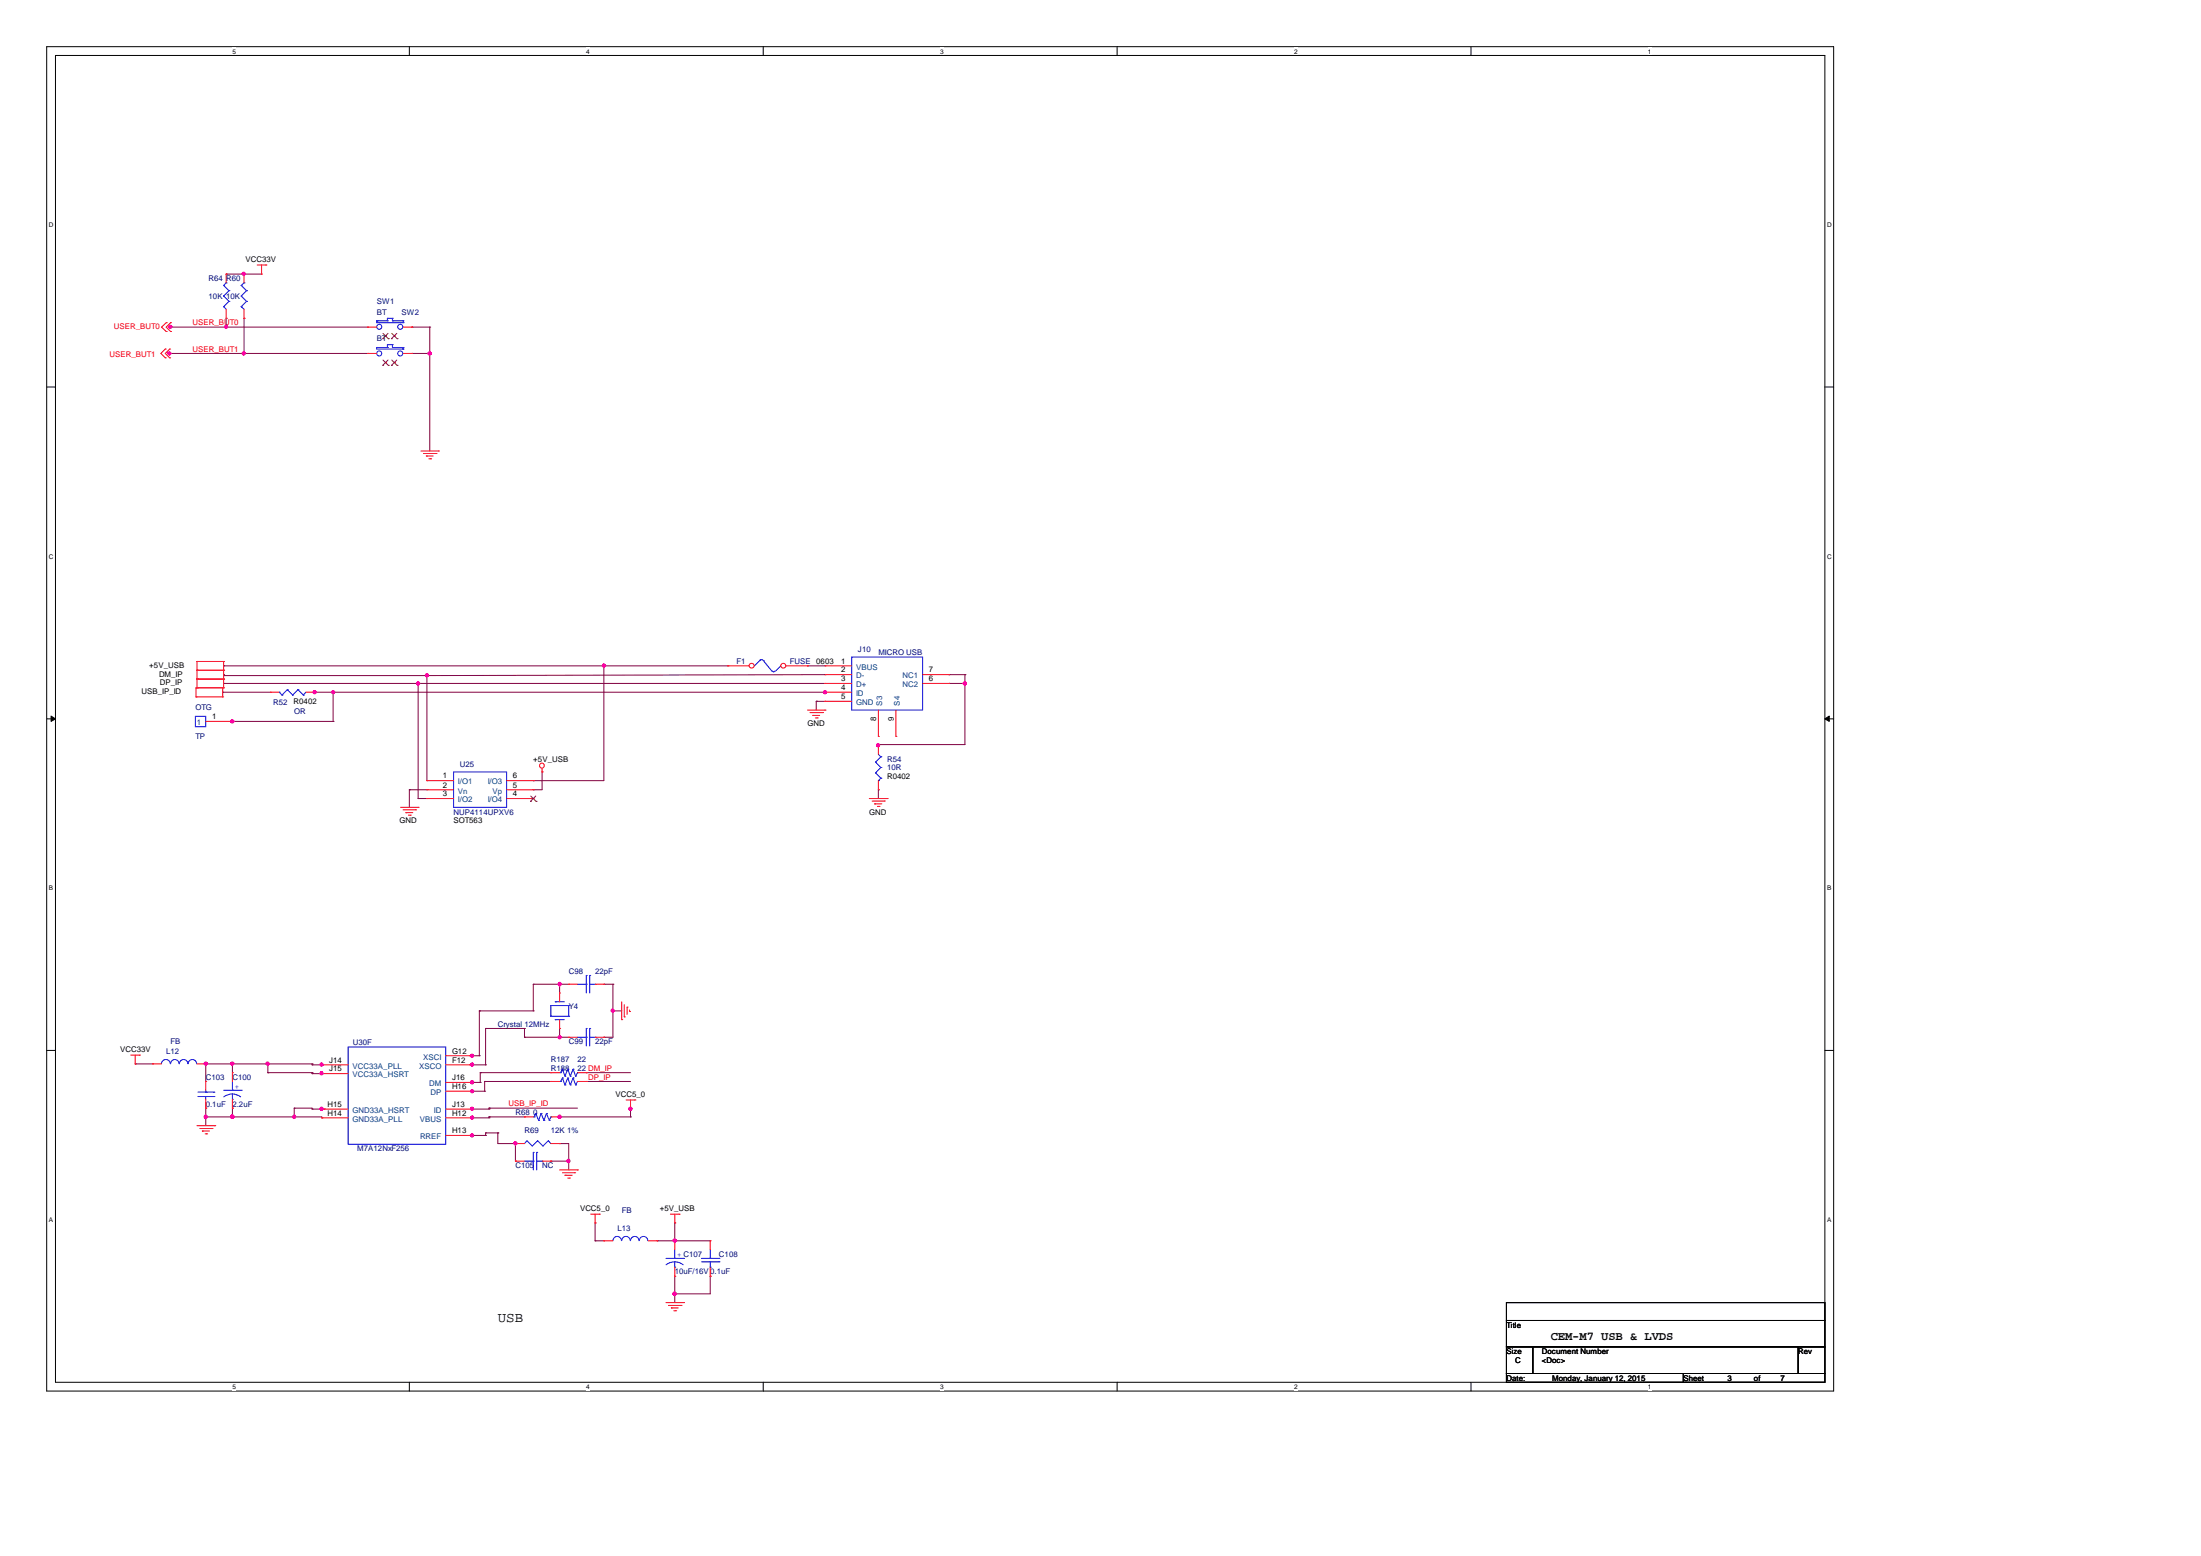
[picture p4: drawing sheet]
<svg xmlns="http://www.w3.org/2000/svg" width="297mm" height="210mm" viewBox="0 0 297 210" stroke-linecap="round" stroke-linejoin="round" font-family="sans-serif">
<path d="M6.3 6.3h241.1v181.4h-241.1zM7.5 7.5h238.7v179.1h-238.7z" fill="none" stroke="#000" stroke-width=".13"/>
<g fill="#fff">
<path d="M31.4 6.4h.4v1h-.4z"/>
<path d="M31.4 186.7h.4v1h-.4z"/>
</g>
<path d="M55.2 6.3v1.2M55.2 186.6v1.1" fill="none" stroke="#000" stroke-width=".13"/>
<g fill="#fff">
<path d="M79.1 6.4h.5v1h-.5z"/>
<path d="M79.1 186.7h.5v1h-.5z"/>
</g>
<path d="M103 6.3v1.2M103 186.6v1.1" fill="none" stroke="#000" stroke-width=".13"/>
<g fill="#fff">
<path d="M126.9 6.4h.4v1h-.4z"/>
<path d="M126.9 186.7h.4v1h-.4z"/>
</g>
<path d="M150.7 6.3v1.2M150.7 186.6v1.1" fill="none" stroke="#000" stroke-width=".13"/>
<g fill="#fff">
<path d="M174.6 6.4h.5v1h-.5z"/>
<path d="M174.6 186.7h.5v1h-.5z"/>
</g>
<path d="M198.5 6.3v1.2M198.5 186.6v1.1" fill="none" stroke="#000" stroke-width=".13"/>
<g fill="#fff">
<path d="M222.4 6.4h.4v1h-.4z"/>
<path d="M222.4 186.7h.4v1h-.4z"/>
<path d="M6.6 29.8h.6v1h-.6z"/>
<path d="M246.5 29.8h.6v1h-.6z"/>
<path d="M6.6 74.6h.6v1h-.6z"/>
<path d="M246.5 74.6h.6v1h-.6z"/>
</g>
<path d="M6.3 52.2h1.2M246.2 52.2h1.2" fill="none" stroke="#000" stroke-width=".13"/>
<g fill="#fff">
<path d="M6.6 119.4h.5v.9h-.5z"/>
<path d="M246.5 119.4h.6v.9h-.6z"/>
</g>
<path d="M6.3 97h1.2M246.2 97h1.2" fill="none" stroke="#000" stroke-width=".13"/>
<path d="M6.9 96.6l.6 .4-.6 .4zM246.2 97l.6-.4v.8z" fill="#000" stroke="#000" stroke-width=".13"/>
<g fill="#fff">
<path d="M6.6 164.1h.5v1h-.5z"/>
<path d="M246.5 164.1h.6v1h-.6z"/>
</g>
<path d="M6.3 141.8h1.2M246.2 141.8h1.2M203.3 175.8h42.9v2.4h-42.9zM203.3 178.2h42.9v3.6h-42.9zM203.3 181.8h3.5v3.6h-3.5zM203.3 185.4h23.9v1.2h-23.9zM206.8 181.8h35.8v3.6h-35.8zM227.2 185.4h19v1.2h-19zM242.6 181.8h3.6v3.6h-3.6z" fill="none" stroke="#000" stroke-width=".13"/>
<g fill="none" stroke="#800040" stroke-width=".13">
<path d="M30.5 37h.1M30.5 37h4.8M32.9 37h.1M22.6 47.7h.1M22.6 47.7h27M22.9 47.7h.1M22.9 44.1h.1M22.9 44.1h26.7M23 44.1h.1M30.5 44.1h.1M30.5 43h.1M30.5 43v1.1"/>
<path d="M32.9 47.7h.1M32.9 43h.1M32.9 43v4.7M55.6 44.1h.1M55.6 47.7h.1M55.6 44.1h2.4M55.6 47.7h2.4M58 44.1h.1M58 47.7h.1M58 44.1v16.8M30 93.4h.1M30 93.4h6.5"/>
<path d="M30.2 91.1h.1M30.2 92.2h.1M30.2 91.2h.1M30.2 89.9h.1M30.2 92.2h81.1M30.2 91.1v.1M30.2 89.9h68M30.2 91.2h27.4M31 97.4h14M31.4 97.4h.1M42.2 93.4h.1M42.2 93.4h69.3"/>
<path d="M42.5 93.4h.1M45 93.4h.1M45 97.4h.1M45 93.4v4M56.4 92.2h.1M56.4 92.2v15.6M57.6 91.2h.1M57.6 91.2v14.2M81.5 89.9h.1M81.5 89.9v15.5h-9.5M109 89.9h.1M109 89.9h2.3"/>
<path d="M110.1 94.6h.1M110.1 94.6v1.2M110.1 94.6h1.2M111.3 93.4h.1M111.3 91.1h.1M111.3 91.1l-53.7 .1M128.1 91.1h.1M128.1 92.2h.1M128.1 91.1h2.1M128.1 92.2h2.1M130.2 92.2h.1M130.2 91.1h.1"/>
<path d="M130.2 91.1v9.4h-11.7M55.2 106.6h.1M55.2 106.6v2.4M55.2 106.6h2.4M56.4 107.8h.1M56.4 107.8h1.2M72 105.4h.1M72 106.6h.1M73.1 104.2h.1M73.1 104.2v2.4h-1.1M118.5 100.6h.1M118.5 100.5h.1"/>
<path d="M118.5 106.6h.1M118.5 100.5v.2M118.5 106.6v1.2M64.7 136.4h.1M64.7 136.4h7.3M64.7 136.4v6.1M65.5 138.8h.1M65.5 138.8h5.3M65.5 138.8v4.9M70.8 140h.1M70.8 138.8h.1M70.8 140h5.9"/>
<path d="M70.8 138.8v1.2M72 136.4h.1M72 132.8h.1M72 132.8h4.7M72 132.8v3.6M75.5 140h.1M75.5 138.8h.1M75.5 132.8h.1M75.5 132.8v1.2M75.5 138.8v1.2M81.5 132.8h.1M81.5 140h.1"/>
<path d="M81.5 132.8h1.2M82.7 132.8h.1M82.7 136.4h.1M82.7 132.8v7.2h-1.2M82.7 136.4h1.2M18.2 143.6h.1M18.2 143.6h2.4M27.8 143.6h.1M27.8 149.6h.1M27.8 150.7h.1M27.8 150.7h15.6v.2M27.8 143.6h14.3"/>
<path d="M27.8 143.6v2.4M27.8 149.6v2.3M31.4 143.6h.1M31.4 149.6h.1M31.4 150.7h.1M31.4 143.6v1.2M31.4 149.6v1.1M36.1 144.8h.1M36.1 143.6h.1M36.1 143.6v1.2M36.1 144.8h6M39.7 150.7h.1"/>
<path d="M39.7 149.6h.1M39.7 149.6h2.4v.1M39.7 149.6v1.1M42.1 149.7h.1M42.1 143.6h.1M42.1 143.7h.1M42.1 144.8h.1M42.1 144.9h.1M42.1 143.6v.1M42.1 144.8v.1M42.1 149.7h1.7M42.1 143.7h1.5"/>
<path d="M42.1 144.9h1.5M43.4 149.7h.1M43.4 150.9h.1M43.4 143.7h.1M43.4 144.9h.1M43.8 149.7h.1M63.4 143.7h2.1M63.4 142.5h1.3M63.4 153.2h2.1M63.5 149.7h2.5M63.5 146.1h1.3M63.5 147.3h1.9"/>
<path d="M63.5 150.9h2.5M63.7 142.5h.1M63.7 143.7h.1M63.7 146.1h.1M63.7 147.3h.1M63.7 149.7h.1M63.7 150.9h.1M63.7 153.2h.1M64.7 142.5h.1M64.8 144.8h.1M64.8 146.1h.1M64.8 144.8h9.5"/>
<path d="M64.8 144.8v1.3M65.4 146h.1M65.4 147.3h.1M65.4 146h8.9M65.4 146v1.3M65.5 143.7h.1M65.5 153.2h.1M65.5 152.9h.1M65.5 152.9v.3M65.5 152.9h1.7M66 149.6h.1M66 150.7h.1"/>
<path d="M66 149.7h.1M66 150.9h.1M66 149.6h11.9M66 150.7h4.8M66 149.6v.1M66 150.7v.2M67.2 152.9h.1M67.2 152.9v1.4h2.3M69.5 156.7h.1M69.5 154.3h.1M69.5 154.3v2.4M74.3 156.7h.1"/>
<path d="M74.3 156.7h2.4M75.4 150.7h9.7M75.5 154.3h.1M75.5 150.7h.1M75.5 154.3h1.2v3.6M76.7 156.7h.1M79.1 144.8h.1M79.1 146h.1M79.1 144.8h6M79.1 146h6M85.1 150.7h.1M85.1 149.7h.1"/>
<path d="M85.1 149.6h.1M85.1 149.6v1.1M80.3 167.5h.1M80.3 165h.1M80.3 167.5h1.2M80.3 165v2.5M88.7 167.5h.1M88.7 167.5h7.1M91.1 172.2h.1M91.1 174.6h.1M91.1 167.5h.1M91.1 165h.1"/>
<path d="M91.1 165v2.5M91.1 172.2v3.6M95.8 172.2h.1M95.8 172.2v2.4h-4.7"/>
</g>
<g fill="#f0f" stroke="#f0f" stroke-width=".13">
<circle cx="36.1" cy="143.5" r=".21"/>
<circle cx="31.4" cy="143.6" r=".22"/>
<circle cx="27.8" cy="143.5" r=".21"/>
<circle cx="82.7" cy="136.4" r=".21"/>
<circle cx="75.5" cy="140" r=".21"/>
<circle cx="39.7" cy="150.7" r=".22"/>
<circle cx="31.3" cy="150.7" r=".23"/>
<circle cx="27.8" cy="150.7" r=".22"/>
<circle cx="76.7" cy="156.7" r=".22"/>
<circle cx="69.5" cy="154.3" r=".21"/>
<circle cx="91" cy="174.6" r=".23"/>
<circle cx="91" cy="167.4" r=".22"/>
<circle cx="75.5" cy="132.8" r=".22"/>
<circle cx="32.9" cy="36.9" r=".21"/>
<circle cx="32.9" cy="47.7" r=".21"/>
<circle cx="30.5" cy="44.1" r=".21"/>
<circle cx="23" cy="44.1" r=".21"/>
<circle cx="22.9" cy="47.7" r=".21"/>
<circle cx="58" cy="47.7" r=".22"/>
<circle cx="43.4" cy="149.6" r=".21"/>
<circle cx="43.4" cy="143.7" r=".21"/>
<circle cx="43.4" cy="144.9" r=".21"/>
<circle cx="63.7" cy="142.5" r=".21"/>
<circle cx="63.7" cy="143.7" r=".21"/>
<circle cx="63.7" cy="146.1" r=".22"/>
<circle cx="63.7" cy="147.3" r=".21"/>
<circle cx="63.7" cy="149.6" r=".21"/>
<circle cx="63.7" cy="150.8" r=".21"/>
<circle cx="63.7" cy="153.2" r=".21"/>
<circle cx="118.5" cy="100.6" r=".21"/>
<circle cx="130.2" cy="92.2" r=".22"/>
<circle cx="111.3" cy="93.4" r=".21"/>
<circle cx="81.5" cy="89.8" r=".21"/>
<circle cx="57.6" cy="91.1" r=".21"/>
<circle cx="56.4" cy="92.2" r=".21"/>
<circle cx="31.4" cy="97.4" r=".22"/>
<circle cx="42.5" cy="93.4" r=".21"/>
<circle cx="45" cy="93.4" r=".21"/>
<circle cx="75.5" cy="150.7" r=".22"/>
<circle cx="85.1" cy="149.7" r=".22"/>
</g>
<g fill="none" stroke="#f00" stroke-width=".13">
<path d="M30.5 37h.1M30.5 37v1.2M34.7 35.8h1.2M35.3 37h.1M35.3 35.8v1.2M35.9 35.8h.1M22.3 47.1h.1M22.3 48.3h.1M22.3 47.1l-.6 .6 .6 .6M22.4 43.6h.1M22.4 44.7h.1M22.4 43.6l-.6 .5 .6 .6"/>
<path d="M22.9 47.1h.1M22.9 48.3h.1M22.9 47.1l-.6 .6 .6 .6M23 43.6h.1M23 44.7h.1M23 43.6l-.6 .5 .6 .6M30.5 43h.1M30.5 41.7v1.3M49.6 47.7h.1M49.6 47.7h1.2M52 48.9h.1M53.2 48.9h.1"/>
<path d="M54.4 47.7h1.2M55.6 47.7h.1M56.8 60.9h2.4M57.1 61.2h1.7M57.5 61.5h.1M57.5 61.5h1M57.9 61.9h.2M58.1 61.9h.1M58.8 61.2h.1M59.2 60.9h.1M26.5 94.1h.1M26.5 92.8h.1"/>
<path d="M26.5 94.1h3.5M26.5 92.8v1.3M26.5 92.8h3.7M26.6 90.5h.1M26.6 89.3h.1M26.6 91.6h.1M26.6 92.8h.1M26.6 90.5h3.6M26.6 89.3v3.5M26.6 89.3h3.6M26.6 91.6h3.6M27.8 97.4h3.6"/>
<path d="M30 92.8h.1M30 94.1h.1M30 92.8v1.3M30.2 89.3h.1M30.2 90.5h.1M30.2 91.6h.1M30.2 92.8h.1M30.2 89.3v3.5M31.4 97.4h.1M36.5 93.4h.1M36.5 93.4h1.2M41.3 93.4h1.2"/>
<path d="M42.5 93.4h.1M109 95.8h2.3M109.3 96.2h1.7M109.7 96.6h.1M109.7 96.6h.9M110 96.9h.3M110.3 96.9h.1M111 96.2h.1M111.3 95.8h.1M111.3 89.9h.1M111.3 91.1h.1M111.3 92.2h.1"/>
<path d="M111.3 93.4h.1M111.3 94.6h.1M111.3 89.9h3.6M111.3 91.1h3.6M111.3 92.2h3.6M111.3 93.4h3.6M111.3 94.6h3.6M118.5 99.4h.1M118.5 95.8v3.6M120.9 99.4h.1M120.9 95.8v3.6M124.5 91.1h3.6"/>
<path d="M124.5 92.2h3.6M128.1 92.2h.1M128.1 91.1h.1M54.1 109h2.3M54.4 109.3h1.7M54.8 109.7h.1M54.8 109.7h.9M55.1 110h.3M55.4 110h.1M56.1 109.3h.1M56.4 109h.1M57.6 105.4h.1"/>
<path d="M57.6 106.6h.1M57.6 107.8h.1M57.6 107.8h3.6M57.6 105.4h3.6M57.6 106.6h3.6M68.4 107.8h3.6M68.4 105.4h3.6M68.4 106.6h3.6M72 107.8h.1M72 106.6h.1M72 105.4h.1M73.1 104.2h.1"/>
<path d="M73.1 103.7v.5M117.3 107.8h2.4M117.7 108.1h1.6M118 108.5h.1M118 108.5h1M118.4 108.8h.2M118.6 108.8h.1M119.3 108.1h.1M119.7 107.8h.1M76.7 140h.1M76.7 140h1.2M80.3 140h1.2"/>
<path d="M81.5 140h.1M83.9 137.6h.1M83.9 135.2v2.4M84.2 137.2h.1M84.2 135.6v1.6M84.6 135.9h.1M84.6 135.9v1M85 136.5h.1M85 136.3v.2M17.6 142.4h1.2M18.2 143.6h.1M18.2 142.4v1.2"/>
<path d="M18.8 142.4h.1M20.6 143.6h.1M20.6 143.6h1.2M26.6 151.9h2.4M26.6 143.6h1.2M27 152.3h1.6M27.3 152.6h.1M27.3 152.6h1M27.7 153h.2M27.8 143.6h.1M27.8 146h.1M27.8 149.6h.1"/>
<path d="M27.8 146v1.1M27.8 148.4v1.2M27.9 153h.1M28.6 152.3h.1M29 151.9h.1M43.4 143.7h.1M43.4 144.9h.1M43.4 149.7h.1M43.4 150.9h.1M43.4 143.7h3.6M43.4 144.9h3.6M43.4 149.7h3.6"/>
<path d="M43.4 150.9h3.6M60.1 143.7h3.6M60.1 149.7h3.6M60.1 150.9h3.6M60.1 142.5h3.6M60.1 146.1h3.6M60.1 147.3h3.6M60.1 153.2h3.6M63.7 142.5h.1M63.7 143.7h.1M63.7 146.1h.1M63.7 147.3h.1"/>
<path d="M63.7 153.2h.1M63.7 149.7h.1M63.7 150.9h.1M69.5 156.7h.1M69.5 156.7h1.3M73.1 156.7h1.2M74.3 144.8h.1M74.3 146h.1M74.3 156.7h.1M74.3 144.8h1.2M74.3 146h1.2M75.5 157.9h2.4"/>
<path d="M75.9 158.3h1.6M76.2 158.6h.1M76.2 158.6h1M76.6 159h.2M76.8 159h.1M77.5 158.3h.1M77.9 157.9h.1M77.9 144.8h1.2M77.9 146h1.2M79.1 144.8h.1M79.1 146h.1M84.5 148.5h1.2"/>
<path d="M85.1 149.7h.1M85.1 148.5v1.2M85.7 148.5h.1M79.7 163.9h1.2M80.3 165h.1M80.3 163.9v1.1M80.9 163.9h.1M81.5 167.5h.1M81.5 167.5h1.2M87.5 167.5h1.2M88.7 167.5h.1M89.9 175.8h2.3"/>
<path d="M90.2 176.2h1.7M90.5 163.9h1.1M90.6 176.5h.1M90.6 176.5h.9M90.9 176.9h.3M91.1 165h.1M91.1 163.9v1.1M91.2 176.9h.1M91.6 163.9h.1M91.9 176.2h.1M92.2 175.8h.1M95.8 167.5h.1"/>
<path d="M95.8 172.2h.1M95.8 167.5v1.1M95.8 171v1.2"/>
<circle cx="73.1" cy="103.3" r=".33"/>
</g>
<g fill="none" stroke="#00f" stroke-width=".13">
<path d="M30.2 40h.1M30.2 38.5h.1M30.2 40l.7 .7M30.2 38.5l.7 .7M30.5 38.2h.1M30.5 38.2l-.3 .3M30.9 39.2h.1M30.9 39.2l-.7 .8M30.2 41.4h.1M30.2 41.4l.3 .3M30.9 40.7h.1M30.9 40.7l-.7 .7"/>
<path d="M50.8 46.9h.1M50.8 46.9v.2h3.6M50.8 46.9h1.5M52.3 46.5h.1M52.3 46.9h.1M52.3 46.5h.7M52.3 46.5v.4M53 46.9h.1M53 46.5h.1M53 46.9h1.4M53 46.5v.4M54.4 47.1h.1"/>
<path d="M54.4 46.9h.1M54.4 46.9v.2M26.4 96.7h1.4v1.4h-1.4zM37.7 93.4h.1M37.7 93.4l.3 .4M38 93.8h.1M38.8 93.1h.1M38.8 93.1l.7 .7M38.8 93.1l-.8 .7M39.5 93.8h.1M40.2 93.1h.1M40.2 93.1l.7 .7"/>
<path d="M40.2 93.1l-.7 .7M40.9 93.8h.1M41.3 93.4l-.4 .4M102.5 89.1l.2-.1 .3 .1M102.5 89.1h.1M102.5 89.1l-.7 .8M103 89.1h.1M103 89.1l1.2 1.5M104.2 90.5l.2 .2 .2-.2M105.4 89.9h.1M105.4 89.9l-.8 .7M114.9 88.7h9.6v7.1h-9.6z"/>
<path d="M61.2 104.2h7.2v4.8h-7.2zM77.9 140h1.2M79.1 138.8h.1M79.1 140h.1M79.1 138.8v2.4M79.6 138.8h.1M79.6 140h.7M79.6 138.8v2.4M80.3 140h.1M21.8 143.6a.59 .59 0 0 1 .6-.6 .59 .59 0 0 1 .6 .6M23 143.6a.57 .57 0 0 1 .6-.6 .57 .57 0 0 1 .6 .6M24.2 143.6a.57 .57 0 0 1 .6-.6 .57 .57 0 0 1 .5 .6"/>
<path d="M25.4 143.6a.57 .57 0 0 1 .6-.6 .57 .57 0 0 1 .5 .6M26.7 148h2.2M26.7 147.4h2.2M27.8 147.4h.1M27.8 148h.1M27.8 147.1v.3M27.8 148v.4M28.9 148h.1M28.9 147.4h.1M47 141.3h13.1v13.1h-13.1zM70.8 156.7h1.2M72 155.5h.1"/>
<path d="M72 156.7h.1M72 155.5v2.4M72.4 155.5h.1M72.4 156.7h.7M72.4 155.5v2.4M73.1 156.7h.1M75.5 144.8h.1M75.5 146h.1M75.6 144.8h.1M75.6 146h.1M75.9 144.3h.1M75.9 145.5h.1"/>
<path d="M75.9 144.3l-.3 .5M75.9 144.3l.3 .9M75.9 145.5l-.3 .5M75.9 145.5l.3 .9M76.2 145.2h.1M76.2 146.4h.1M76.6 144.3h.1M76.6 145.5h.1M76.6 144.3l-.4 .9M76.6 144.3l.4 .9M76.6 145.5l-.4 .9M76.6 145.5l.4 .9"/>
<path d="M77 145.2h.1M77 146.4h.1M77.3 144.3h.1M77.3 145.5h.1M77.3 144.3l-.3 .9M77.3 144.3l.4 .9M77.3 145.5l-.3 .9M77.3 145.5l.4 .9M77.7 145.2h.1M77.7 146.4h.1M77.9 144.8h.1M77.9 146h.1"/>
<path d="M77.9 144.8l-.2 .4M77.9 146l-.2 .4M82.7 167.4a.57 .57 0 0 1 .6-.5 .57 .57 0 0 1 .6 .5M83.9 167.4a.57 .57 0 0 1 .6-.5 .57 .57 0 0 1 .5 .5M85.1 167.4a.57 .57 0 0 1 .6-.5 .57 .57 0 0 1 .5 .5M86.3 167.4a.57 .57 0 0 1 .5-.5 .57 .57 0 0 1 .6 .5M94.6 169.8h2.4M94.6 170.3h2.4M95.8 171h.1M95.8 169.8h.1M95.8 168.6v1.2M95.8 170.3v.7"/>
<path d="M97 169.8h.1M97 170.3h.1"/>
<circle cx="51.2" cy="47.7" r=".34"/>
<circle cx="54" cy="47.7" r=".34"/>
</g>
<path d="M51.6 49.3h.1M51.7 48.6l.7 .7M52.4 48.6l-.8 .7M52.4 49.3h.1M52.8 49.3h.1M52.9 48.6l.7 .7M53.5 48.6l-.7 .7M53.6 49.3h.1M71.6 108.2h.1M71.6 107.4l.7 .8M72.3 107.4l-.7 .8M72.3 108.2h.1" fill="none" stroke="#804000" stroke-width=".13"/>
<circle cx="101.4" cy="89.8" r=".33" fill="#fff" stroke="#f00" stroke-width=".13"/>
<path d="M98.2 89.9h.1M98.2 89.9h2.9" fill="none" stroke="#f00" stroke-width=".13"/>
<circle cx="105.7" cy="89.8" r=".33" fill="#fff" stroke="#f00" stroke-width=".13"/>
<g fill="none" stroke="#f00" stroke-width=".13">
<path d="M32.9 37h.1M32.9 37v1.2M32.9 43h.1M32.9 41.7v1.3M49.6 44.1h.1M49.6 44.1h1.2M52 45.3h.1M53.2 45.3h.1M54.4 44.1h1.2M55.6 44.1h.1M106.1 89.9h2.9M109 89.9h.1"/>
<path d="M118.5 100.6h.1M118.5 106.6h.1M118.5 100.6v1.2M118.5 105.4v1.2M75.5 138.8h.1M75.5 134h.1M75.5 134v1.2M75.5 137.6v1.2M76.7 132.8h.1M76.7 132.8h1.2M80.3 132.8h1.2M81.5 132.8h.1"/>
<path d="M31.4 144.8h.1M31.4 149.6h.1M31.4 144.8v1.2M31.4 148.4v1.2M69.5 154.3h.1M69.5 154.3h1.3M70.8 150.7h.1M70.8 150.7h1.2M74.3 150.7h1.2M74.3 154.3h1.2M75.5 150.7h.1M75.5 154.3h.1"/>
<path d="M91.1 167.5h.1M91.1 172.2h.1M91.1 167.5v1.1M91.1 171v1.2"/>
</g>
<g fill="none" stroke="#00f" stroke-width=".13">
<path d="M32.5 40h.1M32.5 38.5h.1M32.5 40l.8 .7M32.5 38.5l.8 .7M32.9 38.2h.1M32.9 38.2l-.4 .3M33.3 39.2h.1M33.3 39.2l-.8 .8M32.5 41.4h.1M32.5 41.4l.4 .3M33.3 40.7h.1M33.3 40.7l-.8 .7"/>
<path d="M50.8 43.3h.1M50.8 43.3v.3h3.6M50.8 43.3h1.5M52.3 43h.1M52.3 43.3h.1M52.3 43h.7M52.3 43v.3M53 43.3h.1M53 43h.1M53 43.3h1.4M53 43v.3M54.4 43.6h.1"/>
<path d="M54.4 43.3h.1M54.4 43.3v.3M118.1 102.9h.1M118.1 104.3h.1M118.1 102.9l.8 .7M118.1 104.3l.8 .7M118.5 105.4h.1M118.5 101.8l.4 .3M118.9 102.1h.1M118.9 103.6h.1M118.9 105h.1M118.9 102.1l-.8 .8"/>
<path d="M118.9 103.6l-.8 .7M118.9 105l-.4 .4M74.3 137.2h.1M74.3 135.7h.1M74.3 137.2h2.4M74.3 135.7v1.5M74.3 135.7h2.4M74.9 137.6h.1M74.9 135.2h.1M74.9 137.6h1.2M74.9 135.2h1.2M76.7 135.7h.1"/>
<path d="M76.7 137.2h.1M76.7 135.7v1.5M77.9 132.8h1.2M79.1 131.6h.1M79.1 132.8h.1M79.1 131.6v2.4M79.6 131.6h.1M79.6 132.8h.7M79.6 131.6v2.4M80.3 132.8h.1M30.2 147.1h2.3M30.2 148a1.89 1.89 0 0 1 2.3 0"/>
<path d="M31.4 148.4h.1M31.4 147.1h.1M31.4 146v1.1M31.4 147.7v.7M32.5 147.1h.1M70.8 154.3l.3-.3 .7 .7 .8-.7 .7 .7 .7-.7 .3 .3M72 150.7h.1M72.1 150.7h.1M72.3 150.3h.1M72.3 150.3l-.2 .4M72.3 150.3l.4 .9M72.7 151.2h.1"/>
<path d="M73 150.3h.1M73 150.3l-.3 .9M73 150.3l.4 .9M73.4 151.2h.1M73.7 150.3h.1M73.7 150.3l-.3 .9M73.7 150.3l.4 .9M74.1 151.2h.1M74.3 150.7h.1M74.3 150.7l-.2 .5M89.9 169.8h2.3M89.9 170.7a1.87 1.87 0 0 1 2.3 0"/>
<path d="M91.1 171h.1M91.1 169.8h.1M91.1 168.6v1.2M91.1 170.3v.7M92.2 169.8h.1"/>
<circle cx="51.2" cy="44.1" r=".34"/>
<circle cx="54" cy="44.1" r=".34"/>
</g>
<path d="M51.6 45.7h.1M51.7 45l.7 .7M52.4 45l-.8 .7M52.4 45.7h.1M52.8 45.7h.1M52.9 45l.7 .7M53.5 45l-.7 .7M53.6 45.7h.1" fill="none" stroke="#804000" stroke-width=".13"/>
<g fill="#f0f" stroke="#f0f" stroke-width=".13">
<circle cx="36.1" cy="143.5" r=".21"/>
<circle cx="31.4" cy="143.6" r=".22"/>
<circle cx="27.8" cy="143.5" r=".21"/>
<circle cx="82.7" cy="136.4" r=".21"/>
<circle cx="75.5" cy="140" r=".21"/>
<circle cx="39.7" cy="150.7" r=".22"/>
<circle cx="31.3" cy="150.7" r=".23"/>
<circle cx="27.8" cy="150.7" r=".22"/>
<circle cx="76.7" cy="156.7" r=".22"/>
<circle cx="69.5" cy="154.3" r=".21"/>
<circle cx="91" cy="174.6" r=".23"/>
<circle cx="91" cy="167.4" r=".22"/>
<circle cx="75.5" cy="132.8" r=".22"/>
<circle cx="32.9" cy="36.9" r=".21"/>
<circle cx="32.9" cy="47.7" r=".21"/>
<circle cx="30.5" cy="44.1" r=".21"/>
<circle cx="23" cy="44.1" r=".21"/>
<circle cx="22.9" cy="47.7" r=".21"/>
<circle cx="58" cy="47.7" r=".22"/>
<circle cx="43.4" cy="149.6" r=".21"/>
<circle cx="43.4" cy="143.7" r=".21"/>
<circle cx="43.4" cy="144.9" r=".21"/>
<circle cx="63.7" cy="142.5" r=".21"/>
<circle cx="63.7" cy="143.7" r=".21"/>
<circle cx="63.7" cy="146.1" r=".22"/>
<circle cx="63.7" cy="147.3" r=".21"/>
<circle cx="63.7" cy="149.6" r=".21"/>
<circle cx="63.7" cy="150.8" r=".21"/>
<circle cx="63.7" cy="153.2" r=".21"/>
<circle cx="118.5" cy="100.6" r=".21"/>
<circle cx="130.2" cy="92.2" r=".22"/>
<circle cx="111.3" cy="93.4" r=".21"/>
<circle cx="81.5" cy="89.8" r=".21"/>
<circle cx="57.6" cy="91.1" r=".21"/>
<circle cx="56.4" cy="92.2" r=".21"/>
<circle cx="31.4" cy="97.4" r=".22"/>
<circle cx="42.5" cy="93.4" r=".21"/>
<circle cx="45" cy="93.4" r=".21"/>
<circle cx="75.5" cy="150.7" r=".22"/>
<circle cx="85.1" cy="149.7" r=".22"/>
</g>
<text font-size="1.9" x="67.2" y="178.5">USB</text>
<text font-size="1.7" x="209.2" y="180.8">CEM-M7 USB &amp; LVDS</text>
<g font-size="1.1">
<text x="33.1" y="35.3">VCC33V</text>
<text x="113.5" y="89.6">1</text>
<text x="19.1" y="93.7">USB_IP_ID</text>
<text x="20.1" y="90.1">+5V_USB</text>
<text x="21.5" y="91.3">DM_IP</text>
<text x="21.6" y="92.5">DP_IP</text>
<text x="39.6" y="95">R0402</text>
<text x="113.5" y="90.8">2</text>
<text x="113.5" y="91.9">3</text>
<text x="113.5" y="93.1">4</text>
<text x="113.5" y="94.4">5</text>
<text x="125.3" y="91.9">6</text>
<text x="125.3" y="90.8">7</text>
<text x="28.6" y="97.1">1</text>
<text x="109" y="98">GND</text>
<text x="118.2" y="97.3" transform="rotate(-90 118.2 97.3)">8</text>
<text x="120.6" y="97.3" transform="rotate(-90 120.6 97.3)">9</text>
<text x="59.8" y="105.1">1</text>
<text x="59.8" y="106.3">2</text>
<text x="59.8" y="107.5">3</text>
<text x="69.2" y="107.5">4</text>
<text x="69.2" y="106.3">5</text>
<text x="69.2" y="105.1">6</text>
<text x="72" y="102.8">+5V_USB</text>
<text x="119.7" y="105.1">R0402</text>
<text x="53.9" y="111.1">GND</text>
<text x="61.2" y="111.1">SOT563</text>
<text x="117.3" y="109.9">GND</text>
<text x="16.2" y="141.9">VCC33V</text>
<text x="44.4" y="143.4">J14</text>
<text x="61" y="142.2">G12</text>
<text x="61" y="143.4">F12</text>
<text x="44.2" y="149.4">H15</text>
<text x="44.4" y="144.6">J15</text>
<text x="61" y="145.8">J16</text>
<text x="61" y="147">H16</text>
<text x="61" y="149.4">J13</text>
<text x="83.1" y="148">VCC5_0</text>
<text x="44.2" y="150.6">H14</text>
<text x="61" y="152.9">H13</text>
<text x="61" y="150.6">H12</text>
<text x="78.3" y="163.4">VCC5_0</text>
<text x="89" y="163.4">+5V_USB</text>
<text x="203.3" y="179.2">Title</text>
<text x="203.3" y="182.7">Size</text>
<text x="204.5" y="183.9">C</text>
<text x="208.1" y="182.7">Document Number</text>
<text x="208.1" y="183.9">&lt;Doc&gt;</text>
<text x="242.6" y="182.7">Rev</text>
<text x="203.3" y="186.3">Date:</text>
<text x="209.5" y="186.3">Monday, January 12, 2015</text>
<text x="227.2" y="186.3">Sheet</text>
<text x="233.1" y="186.3">3</text>
<text x="236.7" y="186.3">of</text>
<text x="240.3" y="186.3">7</text>
</g>
<g font-size="1.1" fill="#000080">
<text x="28.1" y="38">R64 R60</text>
<text x="28.1" y="40.3">10K 10K</text>
<text x="50.8" y="41.1">SW1</text>
<text x="50.8" y="46.1">BT</text>
<text x="50.8" y="42.5">BT</text>
<text x="54.2" y="42.5">SW2</text>
<text x="99.4" y="89.7">F1</text>
<text x="106.6" y="89.7">FUSE 0603</text>
<text x="115.8" y="88">J10</text>
<text x="118.5" y="88.4">MICRO USB</text>
<text x="26.4" y="95.8">OTG</text>
<text x="36.9" y="95.1">R52</text>
<text x="26.4" y="99.8">TP</text>
<text x="39.7" y="96.3">OR</text>
<text x="62.1" y="103.5">U25</text>
<text x="119.7" y="102.8">R54</text>
<text x="119.7" y="104">10R</text>
<text x="61.2" y="109.9">NUP4114UPXV6</text>
<text x="76.7" y="131.4">C98</text>
<text x="80.3" y="131.4">22pF</text>
<text x="76.7" y="136.2">Y4</text>
<text x="22.4" y="142.3">L12</text>
<text x="23" y="141">FB</text>
<text x="47.6" y="141.1">U30F</text>
<text x="67.2" y="138.6">Crystal 12MHz</text>
<text x="74.3" y="143.4">R187</text>
<text x="76.7" y="141">C99</text>
<text x="77.9" y="143.4">22</text>
<text x="80.3" y="141">22pF</text>
<text x="27.8" y="145.7">C103</text>
<text x="27.8" y="149.3">0.1uF</text>
<text x="31.4" y="145.7">C100</text>
<text x="31.4" y="149.3">2.2uF</text>
<text x="74.3" y="144.6">R188</text>
<text x="77.9" y="144.6">22 DM_IP</text>
<text x="48.2" y="155.4">M7A12NxF256</text>
<text x="69.5" y="150.5">R68</text>
<text x="70.8" y="152.9">R69</text>
<text x="72" y="150.5">0</text>
<text x="74.3" y="152.9">12K 1%</text>
<text x="69.5" y="157.7">C105</text>
<text x="73.1" y="157.7">NC</text>
<text x="83.3" y="166.2">L13</text>
<text x="83.9" y="163.7">FB</text>
<text x="91.1" y="172">10uF/16V 0.1uF</text>
<text x="97" y="169.6">C108</text>
</g>
<g font-size="1.1" fill="#f00">
<text x="15.4" y="44.4">USER_BUT0</text>
<text x="26" y="43.9">USER_BUT0</text>
<text x="26" y="47.4">USER_BUT1</text>
<text x="14.8" y="48.2">USER_BUT1</text>
<text x="68.6" y="149.3">USB_IP_ID</text>
<text x="79.4" y="145.7">DP_IP</text>
</g>
<g font-size="1.1" fill="#004080">
<text x="115.5" y="90.4">VBUS</text>
<text x="115.5" y="91.6">D-</text>
<text x="115.5" y="92.7">D+</text>
<text x="115.5" y="93.9">ID</text>
<text x="115.5" y="95.2">GND</text>
<text x="119" y="95.2" transform="rotate(-90 119 95.2)">S3</text>
<text x="121.4" y="95.2" transform="rotate(-90 121.4 95.2)">S4</text>
<text x="121.8" y="92.7">NC2</text>
<text x="121.8" y="91.6">NC1</text>
<text x="26.6" y="97.9">1</text>
<text x="61.8" y="105.9">I/O1</text>
<text x="61.8" y="107.1">Vn</text>
<text x="65.8" y="105.9">I/O3</text>
<text x="66.5" y="107.1">Vp</text>
<text x="61.8" y="108.3">I/O2</text>
<text x="65.8" y="108.3">I/O4</text>
<text x="57.1" y="143">XSCI</text>
<text x="47.6" y="144.2">VCC33A_PLL</text>
<text x="47.6" y="145.4">VCC33A_HSRT</text>
<text x="56.5" y="144.2">XSCO</text>
<text x="57.9" y="146.6">DM</text>
<text x="58.1" y="147.8">DP</text>
<text x="47.6" y="150.2">GND33A_HSRT</text>
<text x="47.6" y="151.4">GND33A_PLL</text>
<text x="56.6" y="151.4">VBUS</text>
<text x="56.7" y="153.7">RREF</text>
<text x="58.5" y="150.2">ID</text>
</g>
<g font-size="1.1" fill="#00f">
<text x="31.7" y="147">+</text>
<text x="91.4" y="169.7">+ C107</text>
</g>
<g font-size=".9">
<text x="31.4" y="7.2">5</text>
<text x="79.1" y="7.2">4</text>
<text x="126.9" y="7.2">3</text>
<text x="174.6" y="7.2">2</text>
<text x="222.4" y="7.2">1</text>
<text x="6.6" y="30.6">D</text>
<text x="246.5" y="30.6">D</text>
<text x="6.6" y="75.4">C</text>
<text x="246.5" y="75.4">C</text>
<text x="6.6" y="120.2">B</text>
<text x="246.5" y="120.2">B</text>
<text x="6.6" y="164.9">A</text>
<text x="246.5" y="164.9">A</text>
<text x="31.4" y="187.5">5</text>
<text x="79.1" y="187.5">4</text>
<text x="126.9" y="187.5">3</text>
<text x="174.6" y="187.5">2</text>
<text x="222.4" y="187.5">1</text>
</g>
</svg>
